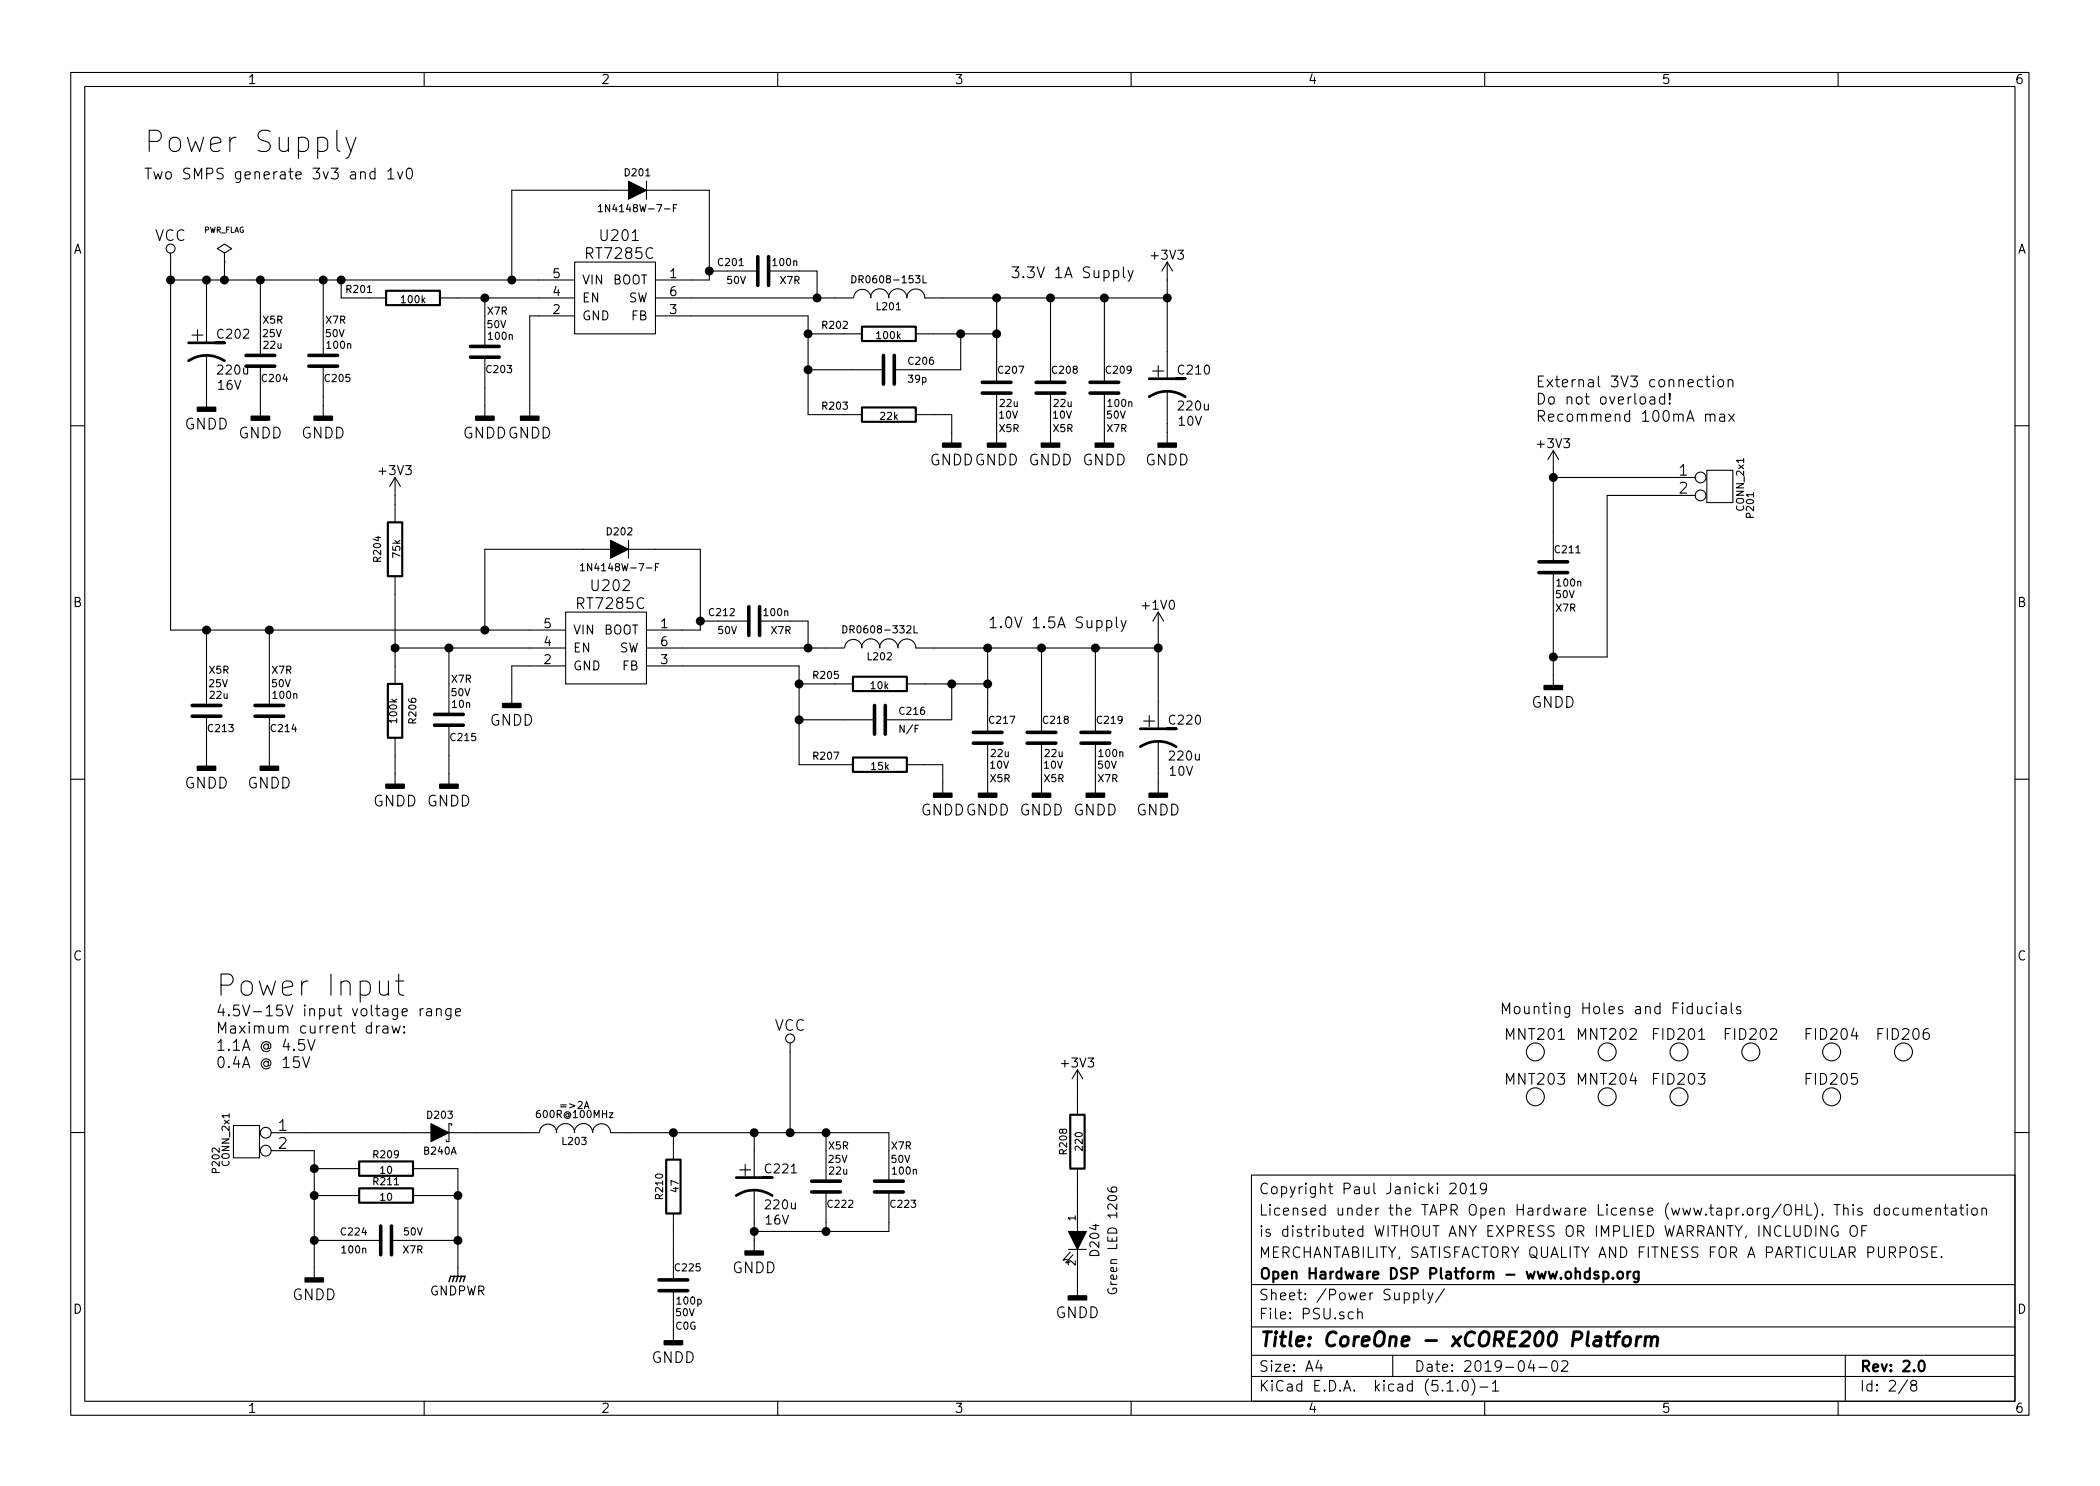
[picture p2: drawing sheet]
<svg xmlns="http://www.w3.org/2000/svg" width="297mm" height="210mm" viewBox="0 0 297 210" stroke-linecap="round" stroke-linejoin="round" font-family="sans-serif">
<g fill="none" stroke="#000" stroke-width=".15">
<path d="M10 10.3h277v189.9h-277zM12 12.2h273v186.1h-273zM47.7 18.4v2.6l.1 .3 .3 .1M48.9 19.4l.7 2M50.3 19.4l-.9 2.7-.5 .3M60 10.3v1.9M110 10.3v1.9M160 10.3v1.9M210 10.3v1.9M260 10.3v1.9M24.1 35.8v53.3h55.9M24.1 39.6h57.2"/>
<path d="M29.2 39.6v8.9M31.7 35.8l1.1-.6-1.1-.7-1 .7 1 .6v1.3M31.7 37.1h.1M31.7 37.1v2.5M36.8 39.6v10.7M45.7 39.6v10.7M48.3 39.6v2.6h6.3M53 24.4l-.4-.1-.3 .3v.4l.2 .2 .1 .1 .4-.1M53 23.8v1.5M54.9 24.2l.4-.4v1.5M54.9 25.3h.8M56.2 24.3l.4 1 .4-1"/>
<path d="M57.6 23.9h.1a.36 .36 0 0 1 .6 .2 .81 .81 0 0 1-.5 1.2 .91 .91 0 0 1-.3-1.2zM81.3 37.1h11.4v10.1h-11.4zM84.6 29.2l.3-.2v1M84.6 30h.6M88.9 26.9h-16.5v12.7M91.4 26.9h8.9v12.7h-7.6M91.4 25.6v2.6M95.2 29.4h.4M95.7 29h-.5v1M100.3 38.3h6.9M108.7 38.3h6.9v3.9M120.5 39a.51 .51 0 0 1 .6 .5 .51 .51 0 0 1-.6 .5z"/>
<path d="M130.6 39v1h.4M157.5 38.3a.53 .53 0 0 1 .7 .1v.7a.48 .48 0 0 1-.7 .1M158.9 37.8v1.3l.2 .2M159.6 38.3l.3 1M160.3 38.3l-.5 1.3-.2 .2M165.1 37.1v16.5M165.1 37.1l-.8 1.2M165.1 37.1l.8 1.2M29.2 50.3v7.4M36.8 51.8v7.1M45.7 51.8v7.1M62.2 42.2h19.1"/>
<path d="M68.6 42.2v6.8M68.6 50.5v8.4M81.3 44.7h-6.4v14.2M92.7 42.2h27.9M92.7 44.7h21.6v14h7.6M114.3 47.2h7.6M114.3 52.3h10.7M120.8 42.1a1.22 1.22 0 0 1 1.2-1.2 1.22 1.22 0 0 1 1.2 1.2M123.1 42.1a1.3 1.3 0 0 1 1.3-1.2 1.3 1.3 0 0 1 1.3 1.2M125.7 42.1a1.3 1.3 0 0 1 1.3-1.2 1.3 1.3 0 0 1 1.3 1.2 1.27 1.27 0 0 1 1.2-1.2 1.27 1.27 0 0 1 1.3 1.2M129.5 47.2h11.5M129.5 58.7h5.1v4"/>
<path d="M130.8 42.2h34.3M135.9 47.2v5.1h-9.4M141 42.2v11.9M141 55.6v4.3M148.6 42.2v11.9M148.6 55.6v4.3M156.2 42.2v11.9M156.2 55.6v4.3M165.1 55.4v7.3M233.4 56.2h.2h.4l.1 1M234.1 56.5l-.5 .1a.31 .31 0 0 0-.3 .3 .31 .31 0 0 0 .3 .3l.5-.1M235.5 56.2a.48 .48 0 0 0-.8 .2l.1 .6a.48 .48 0 0 0 .7 .1"/>
<path d="M235.5 55.6v1.6M236.2 57v.1v.1l-.1-.1 .1-.1v.2M236.2 55.6v1v-.9v-.1l-.1 .1 .1 .9M240.8 53.8a.53 .53 0 0 0-.6 0v.8a.48 .48 0 0 0 .6 .1M241.2 58.7a.41 .41 0 0 1 .7 .1v.8M241.2 53.7h.6M241.5 53.2v1.3l.1 .2h.2M241.9 58.8a.36 .36 0 0 1 .3-.2 .36 .36 0 0 1 .4 .2v.8M242.3 53.2v.1h.1l-.1-.1v.1M242.3 53.7v1M243.1 53.8a.41 .41 0 0 1 .7 .2v.4l-.1 .3a.41 .41 0 0 1-.7-.3zM243.3 58.7l.1-.1 .5 .1v.9"/>
<path d="M243.9 58.9l-.5 .1a.3 .3 0 0 0-.2 .3 .3 .3 0 0 0 .2 .3l.5-.1M244.4 53.8a.41 .41 0 0 1 .7 .1v.8M244.4 53.7v1M244.5 58.6l.8 1M245.3 58.6l-.8 1M10 60.2h2M55.9 67.6v6.3M55.9 67.6l-.8 1.2M55.9 67.6l.7 1.2M86.4 77.7h-17.8v11.4M88.9 77.7h10.2v11.4h-7.7M88.9 76.4v2.6"/>
<path d="M93.2 79.8h-.5v1M141 61.2v1.5M148.6 61.2v1.5M156.2 61.2v1.5M219.7 67.6h20.1M219.7 63.7v15.8M219.7 63.7l-.8 1.3M219.7 63.7l.8 1.3M239.8 70.1h-12.5v22.9h-7.6M241.4 66.5h3.7v4.6h-3.7zM285 60.2h2M29.2 89.1v10.7"/>
<path d="M38.1 89.1v10.7M55.9 81.5v15.3M55.9 91.7h24.1M63.5 91.7v9.4M80 86.6h11.4v10.2h-11.4zM80 94.2h-7.6v5.4M82.1 80l.3-.2v1M82.1 80.8h.6M91.4 91.7h28M91.4 94.2h21.6v14h7.6M92.7 80.2h.3M99.1 87.9h6.8"/>
<path d="M107.4 87.9h6.9v3.8M113 96.8h7.6M119.2 88.5a.51 .51 0 0 1 .6 .5 .51 .51 0 0 1-.6 .6zM119.5 91.7a1.22 1.22 0 0 1 1.2-1.2 1.22 1.22 0 0 1 1.2 1.2M121.9 91.7a1.3 1.3 0 0 1 1.3-1.3 1.3 1.3 0 0 1 1.3 1.3M124.4 91.7a1.3 1.3 0 0 1 1.3-1.3 1.3 1.3 0 0 1 1.3 1.3 1.27 1.27 0 0 1 1.3-1.3 1.27 1.27 0 0 1 1.2 1.3M128.3 96.8h11.4M129.3 88.5v1.1h.5M129.5 91.7h34.3M134.6 96.8v5h-9.4M139.7 91.7v11.9M147.3 91.7v11.9"/>
<path d="M154.9 91.7v11.9M156.5 87.9l.5-.1 .3 .3v.4l-.2 .2-.1 .1-.5-.1M157.9 87.3v1.3l.2 .2M158.6 87.8l.3 1M159.3 87.8l-.5 1.4-.2 .1M163.8 86.6l-.7 1.3M163.8 86.6v16.5M163.8 86.6l.8 1.3M219.7 81v16M10 110.3h2M29.2 101.3v7.2M38.1 101.3v7.2"/>
<path d="M55.9 104.4v6.6M63.5 102.6v8.4M113 101.8h10.7M128.3 108.2h5v4.1M139.7 105.2v4.3M139.7 110.7v1.6M147.3 105.2v4.3M147.3 110.7v1.6M154.9 105.2v4.3M154.9 110.7v1.6M163.8 104.9v7.4M285 110.3h2"/>
<path d="M53.7 138.8v1.6l.1 .3a.8 .8 0 0 0 1.1-.2M54.9 138.8v2M56 138.8h1.1M56.4 137.8v2.6l.1 .3 .3 .1h.3M33 159.3h3.7v4.5h-3.7zM42.8 149.5l.5 1.5 .5-1.5M43.5 147.1l.5 1.5 .6-1.5M53.3 145.2v1M53.7 145.2h-.3l-.1 .2M54.2 145.2h.2h.4l.1 1M54.9 145.5l-.5 .1a.3 .3 0 0 0-.3 .3 .3 .3 0 0 0 .3 .3l.5-.1M55.4 145.2l.3 1 .3-.8 .3 .8 .3-1"/>
<path d="M57.2 146l.1 .1-.1 .1-.1-.1 .1-.1v.2M57.2 145.2l.1 .1-.1 .1-.1-.1 .1-.1v.2M59.4 142.7v1M59.9 142.7l-.3 .1-.2 .2M60.4 142.8l.1-.1 .5 .1v.9M61 143.1h-.5a.3 .3 0 0 0-.2 .3 .3 .3 0 0 0 .2 .3h.5M61.7 142.8a.41 .41 0 0 1 .7 .1v.8M61.7 142.7v1M63.8 142.7v1.2a.42 .42 0 0 1-.7 .3M63.8 142.8a.48 .48 0 0 0-.8 .2l.1 .6a.48 .48 0 0 0 .7 .1M63.9 159.3v-.3h-.4v2.5h-.4v-.2M64.4 143.2l.8-.1-.1-.3-.5-.1-.2 .2 .1 .8h.1h.5"/>
<path d="M111.8 147.6v12.7M152.4 151.4v6.3M152.4 151.4l-.8 1.2M152.4 151.4l.8 1.2M240.1 142.4l.1 1a.4 .4 0 0 0 .5-.1M240.7 142.4v1M242.1 142.5l-.4-.1-.3 .3v.4l.2 .3h.1h.4M242.8 141.9l-.1 .1h.1v-.1v.1M242.8 142.4v1M243.5 142.5l.2-.1 .4 .1 .1 .9M244.2 142.8h-.5a.3 .3 0 0 0-.3 .3 .3 .3 0 0 0 .3 .3h.5M244.9 141.9v1.3l.2 .2"/>
<path d="M246.2 142.5l-.4-.1-.2 .2 .1 .2 .5 .2v.4h-.2h-.4M10 160.2h2M38.4 160.3h22.6M38.4 162.8h6v18M44.4 165.3h6.4M44.4 169.2h6.4M44.4 175.5h9.4M55.4 175.5h9.4M58.4 165.3h6.4v15.3M58.4 169.2h6.4M63.5 160.3h12.7M76.3 160.2a1.22 1.22 0 0 1 1.2-1.2 1.22 1.22 0 0 1 1.2 1.2"/>
<path d="M78.7 160.2a1.3 1.3 0 0 1 1.3-1.2 1.3 1.3 0 0 1 1.3 1.2M81.2 160.2a1.3 1.3 0 0 1 1.3-1.2 1.3 1.3 0 0 1 1.3 1.2 1.27 1.27 0 0 1 1.3-1.2 1.27 1.27 0 0 1 1.3 1.2l39.3 .1v6.8M95.2 160.3v3.8M95.2 171.7v9.4M106.7 160.3v6.3M106.7 168.4v8.6M116.8 160.3v6.8M116.8 168.7v5.5M125.7 168.7v5.5h-19M151.1 176.8h2.6M151.4 177.2l-1 1.1 .6-.1M151.8 177.5l-1.1 1.2 .7-.1"/>
<path d="M152.4 165.3v8.9M152.4 176.8v6.6M156.7 168.1a.51 .51 0 0 0 .6 .6h.4l.2-.2 .1-.3-.2-.2-.4-.1-.2 .3v.2l.2 .3M177 166.3h108v32h-108zM205.1 167.6l.2-.2 .5 .1a.37 .37 0 0 1 .1 .5l-.8 .9h.9M206.7 167.6a.35 .35 0 0 1 .3-.2 .35 .35 0 0 1 .3 .3 .78 .78 0 0 1-.4 1.2l-.1-.1a1.2 1.2 0 0 1-.1-1.2zM208 167.8l.4-.4v1.5M208 168.9h.8M210.3 168l-.3 .3h-.3l-.2-.1-.1-.5 .3-.3a.47 .47 0 0 1 .6 .3 1.01 1.01 0 0 1-.5 1.2h-.3M258.4 173.4v1.5l-.8-1.5v1.5M259.9 173.5a.73 .73 0 0 0-.9 .5 .73 .73 0 0 0 .6 .9l.4-.1v-.5h-.3M261.8 173.7l.3-.3a.53 .53 0 0 1 .6 .5v.5a.51 .51 0 0 1-.8 .4 1.05 1.05 0 0 1-.1-1.1z"/>
<path d="M263.3 174.1h.6M264.1 173.4h-.8v1.5M265.8 171l-.4-.1-.3 .3 .1 .6 .2 .1h.4M265.8 170.4v1.5M266.5 171.1a.41 .41 0 0 1 .8 .1v.4a.39 .39 0 0 1-.4 .3 .39 .39 0 0 1-.4-.3zM268.6 171a.48 .48 0 0 0-.7 .1l-.1 .1 .1 .6a.48 .48 0 0 0 .7 .1M269.2 170.9v.8a.39 .39 0 0 0 .6 .1M269.8 170.9v1M270.6 171.1a.38 .38 0 0 1 .6 0v.8M270.6 170.9v1M271.2 171.1l.2-.2 .4 .1v.9M272.5 171.4l.7-.1-.1-.3-.4-.1-.2 .2v.8h.2h.4"/>
<path d="M272.6 176.5l-.2-.1-.5 .1a.35 .35 0 0 0-.1 .4 .35 .35 0 0 0 .3 .2l.4 .2a.35 .35 0 0 1 .1 .3 .35 .35 0 0 1-.3 .3l-.5-.1M273.3 177.1h.5M273.8 171.1a.38 .38 0 0 1 .7 0v.8M273.8 170.9v1M274 176.4h-.7v1.5h.7M274.6 177.8h.1l-.1 .1-.1-.1h.1v.1M275 170.9h.5M275.2 170.4v1.3l.1 .2h.2M276 171l.2-.1 .4 .1 .1 .9M276.7 171.3l-.5 .1-.2 .2v.3h.2h.5M277.2 170.9h.5M277.4 170.4v1.3l.1 .2h.2"/>
<path d="M278.3 170.4l-.1 .1 .1 .1v-.1v-.1v.2M278.3 170.9v1M279 171.1a.41 .41 0 0 1 .7 .1v.4a.41 .41 0 0 1-.4 .3 .41 .41 0 0 1-.4-.3zM280.3 171.1a.38 .38 0 0 1 .7 0v.8M280.3 170.9v1M285 160.2h2M60 198.3v1.9M95.2 182.6v4.3M95.2 188.2v1.5M110 198.3v1.9M156.8 182.3a.57 .57 0 0 0 .2 .7 .57 .57 0 0 0 .7 0 .45 .45 0 0 0 .1-.7h-.4v.2M160 198.3v1.9"/>
<path d="M177 194.8h108M177 191.8h108M177 187.8h108M177 181.8h108M186.5 192.5l-.4 1h1M186.8 193v1M191.4 185.7a.48 .48 0 0 0-.6 0l-.1 .2 .1 .6a.48 .48 0 0 0 .6 0M192 185.7a.39 .39 0 0 1 .7 .1v.8M192 185.1v1.5M197 191.8v3M200 183a.48 .48 0 0 1 .6 .1l.1 .1-.1 .6a.48 .48 0 0 1-.6 0M200 182.9v1.5"/>
<path d="M201.3 182.4v1.3l.2 .2M202 182.9l.3 1M202.7 182.9l-.5 1.4-.2 .1M204.3 182.3l-1.3 2M204.7 196.8h.8M206.2 196.7v.1l-.1-.1h.1v.1M207 195.4a.37 .37 0 0 1 .6 .2l.1 .3a.72 .72 0 0 1-.4 .9l-.3-.1a1.26 1.26 0 0 1 0-1.3zM208.2 195.1a1.71 1.71 0 0 1 0 2.3M209.3 196.3h1.2M210 198.3v1.9M211.1 195.8l.3-.3 .1-.2v1.5M211.1 196.8h.9"/>
<path d="M216.6 192.5l-.4 1h.9M216.9 193v1M217.7 193.5h1.1M219.6 192.7a.37 .37 0 0 1 .4-.2 .37 .37 0 0 1 .3 .3v.3a.72 .72 0 0 1-.3 .9l-.4-.1a1.41 1.41 0 0 1 0-1.2zM220.9 192.7l.2-.2 .5 .1a.37 .37 0 0 1 .1 .6l-.9 .8h1M260 198.3v1.9M261 191.8v6.5M269.8 195.2l-1.2 2M270.6 196l-.3-.2v-.2a.47 .47 0 0 1 .5-.3l.3 .3-.1 .2-.6 .2a.48 .48 0 0 0-.1 .7 .51 .51 0 0 0 .7 0 .48 .48 0 0 0-.2-.7"/>
<circle cx="24.1" cy="35.2" r=".63"/>
<circle cx="240.5" cy="67.6" r=".76"/>
<circle cx="240.5" cy="70.1" r=".76"/>
<circle cx="111.8" cy="146.9" r=".63"/>
<circle cx="217.2" cy="155.2" r="1.27"/>
<circle cx="217.2" cy="148.8" r="1.27"/>
<circle cx="227.3" cy="155.2" r="1.27"/>
<circle cx="227.3" cy="148.8" r="1.27"/>
<circle cx="237.5" cy="155.2" r="1.27"/>
<circle cx="237.5" cy="148.8" r="1.27"/>
<circle cx="247.6" cy="148.8" r="1.27"/>
<circle cx="259.1" cy="155.2" r="1.27"/>
<circle cx="259.1" cy="148.8" r="1.27"/>
<circle cx="269.2" cy="148.8" r="1.27"/>
<circle cx="37.6" cy="160.3" r=".76"/>
<circle cx="37.6" cy="162.8" r=".76"/>
</g>
<g fill="none" stroke="#000" stroke-width=".3">
<path d="M54.6 41.1h7.6v2.1h-7.6zM121.9 46.2h7.6v2.1h-7.6zM121.9 57.7h7.6v2h-7.6zM54.9 73.9h2v7.6h-2zM54.9 96.8h2v7.6h-2zM120.6 95.8h7.7v2h-7.7zM120.6 107.2h7.7v2h-7.7zM151.4 157.7h2v7.6h-2zM50.8 164.3h7.6v2.1h-7.6zM50.8 168.1h7.6v2.1h-7.6zM94.2 164.1h2.1v7.6h-2.1zM226.8 179.9v1.5"/>
<path d="M230.2 179.9v1M230.6 179.9l-.2 .1-.2 .2M231.8 179.9v1.2a.39 .39 0 0 1-.7 .3M226.1 180l-.4-.1-.2 .3a.48 .48 0 0 0 .6 .3v.1v.2l-.2 .1-.4-.1M226.8 180a.5 .5 0 0 1 .6 .1l.1 .5a.47 .47 0 0 1-.6 .3l-.1-.1M228.1 180.8h.1l-.1 .1v-.1v.1M228.9 180.1a.41 .41 0 0 1 .7 .1v.4a.41 .41 0 0 1-.4 .3 .41 .41 0 0 1-.4-.3zM231.8 180l-.5-.1-.2 .3v.6l.2 .1 .5-.1M271.5 192.7a.35 .35 0 0 1 .4-.2 .35 .35 0 0 1 .3 .3 .77 .77 0 0 1-.5 1.2 .9 .9 0 0 1-.2-1.3z"/>
</g>
<path d="M227.2 189.1h.7M227.5 188.4l-.2 1.8 .1 .1 .4 .1M228.3 189.1h.8M229.2 188.4l-.4 .1-.1 .2-.3 1.7M229.7 189.3a.53 .53 0 0 1 .6-.2 .53 .53 0 0 1 .4 .4l-.1 .6a.54 .54 0 0 1-.5 .4 .54 .54 0 0 1-.6-.4l.1-.6zM231.6 189.1l-.2 1.3M232.1 189.1a.54 .54 0 0 0-.6 .4M232.8 189.3a.5 .5 0 0 1 .8 .1l-.1 1M232.8 189.1l-.2 1.3M233.6 189.4a.47 .47 0 0 1 .5-.3 .47 .47 0 0 1 .4 .3l-.1 1" fill="none" stroke="#000" stroke-width=".41"/>
<g fill="#000" stroke="#000" stroke-width=".25">
<path d="M27.9 57.7h2.6v.5h-2.6zM35.6 58.9h2.5v.5h-2.5zM44.4 58.9h2.6v.5h-2.6zM67.3 58.9h2.5v.5h-2.5zM73.7 58.9h2.5v.5h-2.5zM133.3 62.7h2.6v.5h-2.6zM139.7 62.7h2.5v.5h-2.5zM147.3 62.7h2.6v.5h-2.6zM154.9 62.7h2.6v.5h-2.6zM163.8 62.7h2.6v.5h-2.6zM71.1 99.6h2.6v.5h-2.6zM218.4 97h2.6v.5h-2.6z"/>
<path d="M27.9 108.5h2.6v.5h-2.6zM36.8 108.5h2.6v.5h-2.6zM54.6 111h2.5v.5h-2.5zM62.2 111h2.6v.5h-2.6zM132.1 112.3h2.5v.5h-2.5zM138.4 112.3h2.6v.5h-2.6zM146 112.3h2.6v.5h-2.6zM153.7 112.3h2.5v.5h-2.5zM162.6 112.3h2.5v.5h-2.5zM105.4 177h2.5v.5h-2.5zM43.2 180.8h2.5v.6h-2.5zM94 189.7h2.5v.5h-2.5z"/>
<path d="M151.1 183.4h2.6v.5h-2.6z"/>
<circle cx="24.1" cy="39.6" r=".51"/>
<circle cx="29.2" cy="39.6" r=".51"/>
<circle cx="31.8" cy="39.6" r=".51"/>
<circle cx="36.8" cy="39.6" r=".51"/>
<circle cx="45.7" cy="39.6" r=".51"/>
<circle cx="48.3" cy="39.6" r=".51"/>
<circle cx="72.4" cy="39.6" r=".51"/>
<circle cx="100.3" cy="38.3" r=".51"/>
<circle cx="68.6" cy="42.2" r=".51"/>
<circle cx="114.3" cy="47.2" r=".51"/>
<circle cx="114.3" cy="52.3" r=".51"/>
<circle cx="115.6" cy="42.2" r=".51"/>
<circle cx="135.9" cy="47.2" r=".51"/>
<circle cx="141" cy="42.2" r=".51"/>
<circle cx="141" cy="47.2" r=".51"/>
<circle cx="148.6" cy="42.2" r=".51"/>
<circle cx="156.2" cy="42.2" r=".51"/>
<circle cx="165.1" cy="42.2" r=".51"/>
<circle cx="219.7" cy="67.6" r=".51"/>
<circle cx="29.2" cy="89.1" r=".51"/>
<circle cx="38.1" cy="89.1" r=".51"/>
<circle cx="55.9" cy="91.7" r=".51"/>
<circle cx="63.5" cy="91.7" r=".51"/>
<circle cx="68.6" cy="89.1" r=".51"/>
<circle cx="99.1" cy="87.9" r=".51"/>
<circle cx="113" cy="96.8" r=".51"/>
<circle cx="114.3" cy="91.7" r=".51"/>
<circle cx="134.6" cy="96.8" r=".51"/>
<circle cx="139.7" cy="91.7" r=".51"/>
<circle cx="139.7" cy="96.8" r=".51"/>
<circle cx="147.3" cy="91.7" r=".51"/>
<circle cx="154.9" cy="91.7" r=".51"/>
<circle cx="163.8" cy="91.7" r=".51"/>
<circle cx="219.7" cy="93" r=".51"/>
<circle cx="113" cy="101.8" r=".51"/>
<circle cx="44.5" cy="169.2" r=".51"/>
<circle cx="44.5" cy="175.5" r=".51"/>
<circle cx="44.5" cy="165.3" r=".51"/>
<circle cx="64.8" cy="169.2" r=".51"/>
<circle cx="64.8" cy="175.5" r=".51"/>
<circle cx="95.3" cy="160.3" r=".51"/>
<circle cx="106.7" cy="160.3" r=".51"/>
<circle cx="106.7" cy="174.2" r=".51"/>
<circle cx="111.8" cy="160.3" r=".51"/>
<circle cx="116.8" cy="160.3" r=".51"/>
<circle cx="116.8" cy="174.2" r=".51"/>
</g>
<path d="M88.9 25.6l2.5 1.3-2.5 1.3zM86.4 76.4l2.5 1.3-2.5 1.3zM61 159l2.5 1.3-2.5 1.2zM151.1 174.2h2.6l-1.3 2.6z" fill="#000" stroke="#000" stroke-width=".15"/>
<path d="M26.7 51a4.6 4.6 0 0 1 5 0M26.7 48.5h5h-1.2M162.6 56.1a4.6 4.6 0 0 1 5 0M162.6 53.6h5h-1.2M161.3 105.7a4.6 4.6 0 0 1 5.1 0M161.3 103.1h5.1h-1.3M104.1 169.2a4.6 4.6 0 0 1 5.1 0M104.1 166.6h5.1h-1.3" fill="none" stroke="#000" stroke-width=".38"/>
<g fill="none" stroke="#000" stroke-width=".51">
<path d="M107.2 36.3v4.1M108.7 36.3v4.1M34.8 50.3h4.1M34.8 51.8h4.1M43.7 50.3h4.1M43.7 51.8h4.1M66.5 49h4.1M66.5 50.5h4.1M125 50.3v4.1M126.5 50.3v4.1M138.9 55.6h4.1M138.9 54.1h4.1"/>
<path d="M146.6 55.6h4M146.6 54.1h4M154.2 55.6h4M154.2 54.1h4M217.7 79.5h4M27.2 99.8h4M36.1 99.8h4M105.9 85.8v4.1M107.4 85.8v4.1M123.7 99.8v4.1M125.2 99.8v4.1M217.7 81h4"/>
<path d="M27.2 101.3h4M36.1 101.3h4M61.5 101.1h4M61.5 102.6h4M137.7 105.2h4M137.7 103.6h4M145.3 105.2h4.1M145.3 103.6h4.1M152.9 105.2h4.1M152.9 103.6h4.1M53.8 173.5v4M55.4 173.5v4"/>
<path d="M114.8 167.1h4.1M114.8 168.7h4.1M123.7 167.1h4.1M123.7 168.7h4.1M93.2 182.6h4.1M93.2 181.1h4.1"/>
</g>
<path d="M63.5 181.4l.3-.8h2l-.3 .8M64.3 180.6l-.3 .8M64.8 180.6l-.3 .8M65.3 180.6l-.3 .8" fill="none" stroke="#000" stroke-width=".2"/>
<g font-size="4.2">
<text x="20.3" y="21.6">Power Supply</text>
<text x="30.5" y="141">Power Input</text>
</g>
<g font-size="2.8">
<text x="27.1" y="48.3">+</text>
<text x="163" y="53.4">+</text>
<text x="161.7" y="102.9">+</text>
<text x="104.6" y="166.4">+</text>
<text x="178" y="190.5">Title: CoreOne - xCORE200 Platform</text>
</g>
<g font-size="2.1">
<text x="20.3" y="25.4">Two SMPS generate 3v3 and 1v0</text>
<text x="21.9" y="34.1">VCC</text>
<text x="85.1" y="34.1">U201</text>
<text x="83.1" y="36.6">RT7285C</text>
<text x="142.9" y="39.4">3.3V 1A Supply</text>
<text x="217.2" y="54.8">External 3V3 connection</text>
<text x="217.2" y="57.2">Do not overload!</text>
<text x="217.2" y="59.7">Recommend 100mA max</text>
<text x="26.1" y="60.8">GNDD</text>
<text x="33.7" y="62">GNDD</text>
<text x="42.6" y="62">GNDD</text>
<text x="65.5" y="62">GNDDGNDD</text>
<text x="131.5" y="65.9">GNDDGNDD GNDD GNDD</text>
<text x="162" y="65.9">GNDD</text>
<text x="237.5" y="67.3">1</text>
<text x="237.5" y="69.8">2</text>
<text x="83.8" y="83.6">U202</text>
<text x="81.8" y="86.2">RT7285C</text>
<text x="139.7" y="88.9">1.0V 1.5A Supply</text>
<text x="216.6" y="100.1">GNDD</text>
<text x="69.3" y="102.7">GNDD</text>
<text x="26.1" y="111.6">GNDD</text>
<text x="35" y="111.6">GNDD</text>
<text x="52.8" y="114.1">GNDD GNDD</text>
<text x="130.2" y="115.4">GNDDGNDD GNDD GNDD</text>
<text x="160.7" y="115.4">GNDD</text>
<text x="30.5" y="143.8">4.5V-15V input voltage range</text>
<text x="212.1" y="143.5">Mounting Holes and Fiducials</text>
<text x="30.5" y="146.2">Maximum current draw:</text>
<text x="30.5" y="148.7">1.1A @ 4.5V</text>
<text x="109.5" y="145.9">VCC</text>
<text x="213.1" y="147.1">MNT201</text>
<text x="223.3" y="147.1">MNT202</text>
<text x="234" y="147.1">FID201</text>
<text x="244.2" y="147.1">FID202</text>
<text x="255.6" y="147.1">FID204</text>
<text x="265.8" y="147.1">FID206</text>
<text x="30.5" y="151.1">0.4A @ 15V</text>
<text x="213.1" y="153.5">MNT203</text>
<text x="223.3" y="153.5">MNT204</text>
<text x="234" y="153.5">FID203</text>
<text x="255.6" y="153.5">FID205</text>
<text x="39.4" y="160">1</text>
<text x="39.4" y="162.6">2</text>
<text x="178" y="172">Licensed under the TAPR Open Hardware License (www.tapr.org/OHL). This documentation</text>
<text x="178" y="169">Copyright Paul Janicki 2019</text>
<text x="178" y="178">MERCHANTABILITY, SATISFACTORY QUALITY AND FITNESS FOR A PARTICULAR PURPOSE.</text>
<text x="178" y="175">is distributed WITHOUT ANY EXPRESS OR IMPLIED WARRANTY, INCLUDING OF</text>
<text x="41.3" y="184">GNDD</text>
<text x="103.6" y="180.2">GNDD</text>
<text x="178" y="184">Sheet: /Power Supply/</text>
<text x="178" y="181">Open Hardware DSP Platform - www.ohdsp.org</text>
<text x="149.3" y="186.5">GNDD</text>
<text x="178" y="186.7">File: PSU.sch</text>
<text x="92.1" y="192.9">GNDD</text>
<text x="178" y="196.9">KiCad E.D.A. kicad (5.1.0)-1</text>
<text x="178" y="194.1">Size: A4</text>
<text x="200" y="194.1">Date: 2019-04-02</text>
<text x="263" y="194.1">Rev: 2.0</text>
<text x="263" y="196.9">Id: 2/8</text>
</g>
<g font-size="1.8">
<text x="35" y="11.9">1</text>
<text x="85" y="11.9">2</text>
<text x="135" y="11.9">3</text>
<text x="185" y="11.9">4</text>
<text x="235" y="11.9">5</text>
<text x="285" y="11.9">6</text>
<text x="10.4" y="35.9">A</text>
<text x="285.4" y="35.9">A</text>
<text x="78.3" y="41.9">4</text>
<text x="78.3" y="39.4">5</text>
<text x="82.3" y="40.3">VIN</text>
<text x="86.6" y="40.3">BOOT</text>
<text x="94.8" y="39.4">1</text>
<text x="94.8" y="41.9">6</text>
<text x="163" y="36.7">+3V3</text>
<text x="30.9" y="47.9">C202</text>
<text x="78.3" y="44.4">2</text>
<text x="82.3" y="45.3">GND</text>
<text x="82.3" y="42.8">EN</text>
<text x="88.8" y="42.8">SW</text>
<text x="89.3" y="45.3">FB</text>
<text x="94.8" y="44.4">3</text>
<text x="30.9" y="53">220u</text>
<text x="166.8" y="53">C210</text>
<text x="30.9" y="55.2">16V</text>
<text x="166.8" y="58.1">220u</text>
<text x="166.8" y="60.2">10V</text>
<text x="217.6" y="63.4">+3V3</text>
<text x="53.8" y="67.2">+3V3</text>
<text x="10.4" y="85.9">B</text>
<text x="77" y="88.9">5</text>
<text x="81" y="89.8">VIN</text>
<text x="85.3" y="89.8">BOOT</text>
<text x="93.5" y="88.9">1</text>
<text x="161.7" y="86.3">+1V0</text>
<text x="285.4" y="85.9">B</text>
<text x="77" y="94">2</text>
<text x="77" y="91.4">4</text>
<text x="81" y="94.9">GND</text>
<text x="81" y="92.3">EN</text>
<text x="87.6" y="92.3">SW</text>
<text x="88.1" y="94.9">FB</text>
<text x="93.5" y="94">3</text>
<text x="93.5" y="91.4">6</text>
<text x="165.5" y="102.5">C220</text>
<text x="165.6" y="107.6">220u</text>
<text x="165.5" y="109.8">10V</text>
<text x="10.4" y="135.9">C</text>
<text x="285.4" y="135.9">C</text>
<text x="150.3" y="151">+3V3</text>
<text x="108.4" y="166">C221</text>
<text x="108.3" y="173.3">16V</text>
<text x="108.4" y="171.1">220u</text>
<text x="155.5" y="177.6" transform="rotate(-90 155.5 177.6)">D204</text>
<text x="10.4" y="185.9">D</text>
<text x="60.8" y="183.3">GNDPWR</text>
<text x="158" y="182.3" transform="rotate(-90 158 182.3)">Green LED 1206</text>
<text x="285.4" y="185.9">D</text>
<text x="35" y="199.9">1</text>
<text x="85" y="199.9">2</text>
<text x="135" y="199.9">3</text>
<text x="185" y="199.9">4</text>
<text x="235" y="199.9">5</text>
<text x="285" y="199.9">6</text>
</g>
<g font-size="1.4">
<text x="88.5" y="24.9">D201</text>
<text x="85.7" y="30">1N4148W-7-F</text>
<text x="49.1" y="41.4">R201</text>
<text x="101.7" y="37.6">C201</text>
<text x="102.9" y="40.2">50V</text>
<text x="109.4" y="37.6">100n</text>
<text x="110.4" y="40.2">X7R</text>
<text x="121.3" y="40.1">DR0608-153L</text>
<text x="37.2" y="47.7">25V</text>
<text x="37.2" y="45.8">X5R</text>
<text x="46.1" y="47.7">50V</text>
<text x="46.1" y="45.8">X7R</text>
<text x="56.9" y="42.9">100k</text>
<text x="69" y="46.4">50V</text>
<text x="69" y="44.5">X7R</text>
<text x="116.4" y="46.5">R202</text>
<text x="124.1" y="43.9">L201</text>
<text x="124.1" y="48">100k</text>
<text x="37.4" y="49.3">22u</text>
<text x="46.4" y="49.3">100n</text>
<text x="68.9" y="52.8">C203</text>
<text x="69.2" y="48.1">100n</text>
<text x="128.6" y="51.6">C206</text>
<text x="141.3" y="52.9">C207</text>
<text x="148.9" y="52.9">C208</text>
<text x="156.6" y="52.9">C209</text>
<text x="37.2" y="54">C204</text>
<text x="46.1" y="54">C205</text>
<text x="116.4" y="58">R203</text>
<text x="124.6" y="59.4">22k</text>
<text x="128.5" y="54.1">39p</text>
<text x="141.4" y="59.2">10V</text>
<text x="141.5" y="57.6">22u</text>
<text x="149" y="59.2">10V</text>
<text x="149.1" y="57.6">22u</text>
<text x="156.6" y="59.2">50V</text>
<text x="156.8" y="57.6">100n</text>
<text x="141.4" y="61.1">X5R</text>
<text x="149" y="61.1">X5R</text>
<text x="156.6" y="61.1">X7R</text>
<text x="86" y="75.7">D202</text>
<text x="246.7" y="72.2" transform="rotate(-90 246.7 72.2)">CONN_2x1</text>
<text x="248.1" y="73.1" transform="rotate(-90 248.1 73.1)">P201</text>
<text x="53.9" y="79.4" transform="rotate(-90 53.9 79.4)">R204</text>
<text x="56.6" y="78.8" transform="rotate(-90 56.6 78.8)">75k</text>
<text x="83.2" y="80.8">1N4148W-7-F</text>
<text x="220.1" y="78.3">C211</text>
<text x="220.3" y="83">100n</text>
<text x="100.4" y="87.2">C212</text>
<text x="101.6" y="89.7">50V</text>
<text x="108.2" y="87.2">100n</text>
<text x="109.1" y="89.7">X7R</text>
<text x="120" y="89.6">DR0608-332L</text>
<text x="220.1" y="84.6">50V</text>
<text x="220.1" y="86.5">X7R</text>
<text x="29.6" y="95.3">X5R</text>
<text x="38.5" y="95.3">X7R</text>
<text x="122.8" y="93.4">L202</text>
<text x="29.6" y="97.2">25V</text>
<text x="29.7" y="98.9">22u</text>
<text x="38.5" y="97.2">50V</text>
<text x="38.7" y="98.9">100n</text>
<text x="63.9" y="98.5">50V</text>
<text x="63.9" y="96.6">X7R</text>
<text x="64" y="100.1">10n</text>
<text x="115.2" y="96.1">R205</text>
<text x="123.2" y="97.5">10k</text>
<text x="127.4" y="101.1">C216</text>
<text x="29.6" y="103.6">C213</text>
<text x="38.5" y="103.6">C214</text>
<text x="56.2" y="102.2" transform="rotate(-90 56.2 102.2)">100k</text>
<text x="58.9" y="102.3" transform="rotate(-90 58.9 102.3)">R206</text>
<text x="63.9" y="104.8">C215</text>
<text x="115.2" y="107.5">R207</text>
<text x="127.4" y="103.7">N/F</text>
<text x="140.1" y="102.4">C217</text>
<text x="140.2" y="107.1">22u</text>
<text x="147.7" y="102.4">C218</text>
<text x="147.9" y="107.1">22u</text>
<text x="155.3" y="102.4">C219</text>
<text x="155.6" y="107.1">100n</text>
<text x="123.3" y="108.9">15k</text>
<text x="140.1" y="108.8">10V</text>
<text x="140.1" y="110.7">X5R</text>
<text x="147.7" y="108.8">10V</text>
<text x="147.7" y="110.7">X5R</text>
<text x="155.3" y="108.8">50V</text>
<text x="155.3" y="110.7">X7R</text>
<text x="60.6" y="158.3">D203</text>
<text x="76.3" y="158.2">600R@100MHz</text>
<text x="79.5" y="156.9">=&gt;2A</text>
<text x="79.7" y="162">L203</text>
<text x="31.1" y="165.9" transform="rotate(-90 31.1 165.9)">P202</text>
<text x="32.5" y="164.9" transform="rotate(-90 32.5 164.9)">CONN_2x1</text>
<text x="52.9" y="163.9">R209</text>
<text x="52.9" y="167.7">R211</text>
<text x="53.8" y="166.1">10</text>
<text x="60" y="163.4">B240A</text>
<text x="117.2" y="164.5">25V</text>
<text x="117.2" y="162.6">X5R</text>
<text x="117.4" y="166.2">22u</text>
<text x="126.1" y="164.5">50V</text>
<text x="126.1" y="162.6">X7R</text>
<text x="126.4" y="166.2">100n</text>
<text x="150.9" y="163.2" transform="rotate(-90 150.9 163.2)">R208</text>
<text x="153.1" y="162.7" transform="rotate(-90 153.1 162.7)">220</text>
<text x="53.8" y="169.9">10</text>
<text x="93.8" y="169.6" transform="rotate(-90 93.8 169.6)">R210</text>
<text x="96" y="168.7" transform="rotate(-90 96 168.7)">47</text>
<text x="117.2" y="170.9">C222</text>
<text x="126.1" y="170.9">C223</text>
<text x="152.1" y="172.7" transform="rotate(-90 152.1 172.7)">1</text>
<text x="48.4" y="174.8">C224</text>
<text x="48.5" y="177.3">100n</text>
<text x="57" y="177.3">X7R</text>
<text x="57.2" y="174.8">50V</text>
<text x="95.6" y="179.9">C225</text>
<text x="152.1" y="179.1" transform="rotate(-90 152.1 179.1)">2</text>
<text x="95.9" y="184.6">100p</text>
<text x="95.6" y="188.1">C0G</text>
<text x="95.7" y="186.2">50V</text>
</g>
<text font-size="1.1" x="28.8" y="32.9">PWR_FLAG</text>
</svg>
